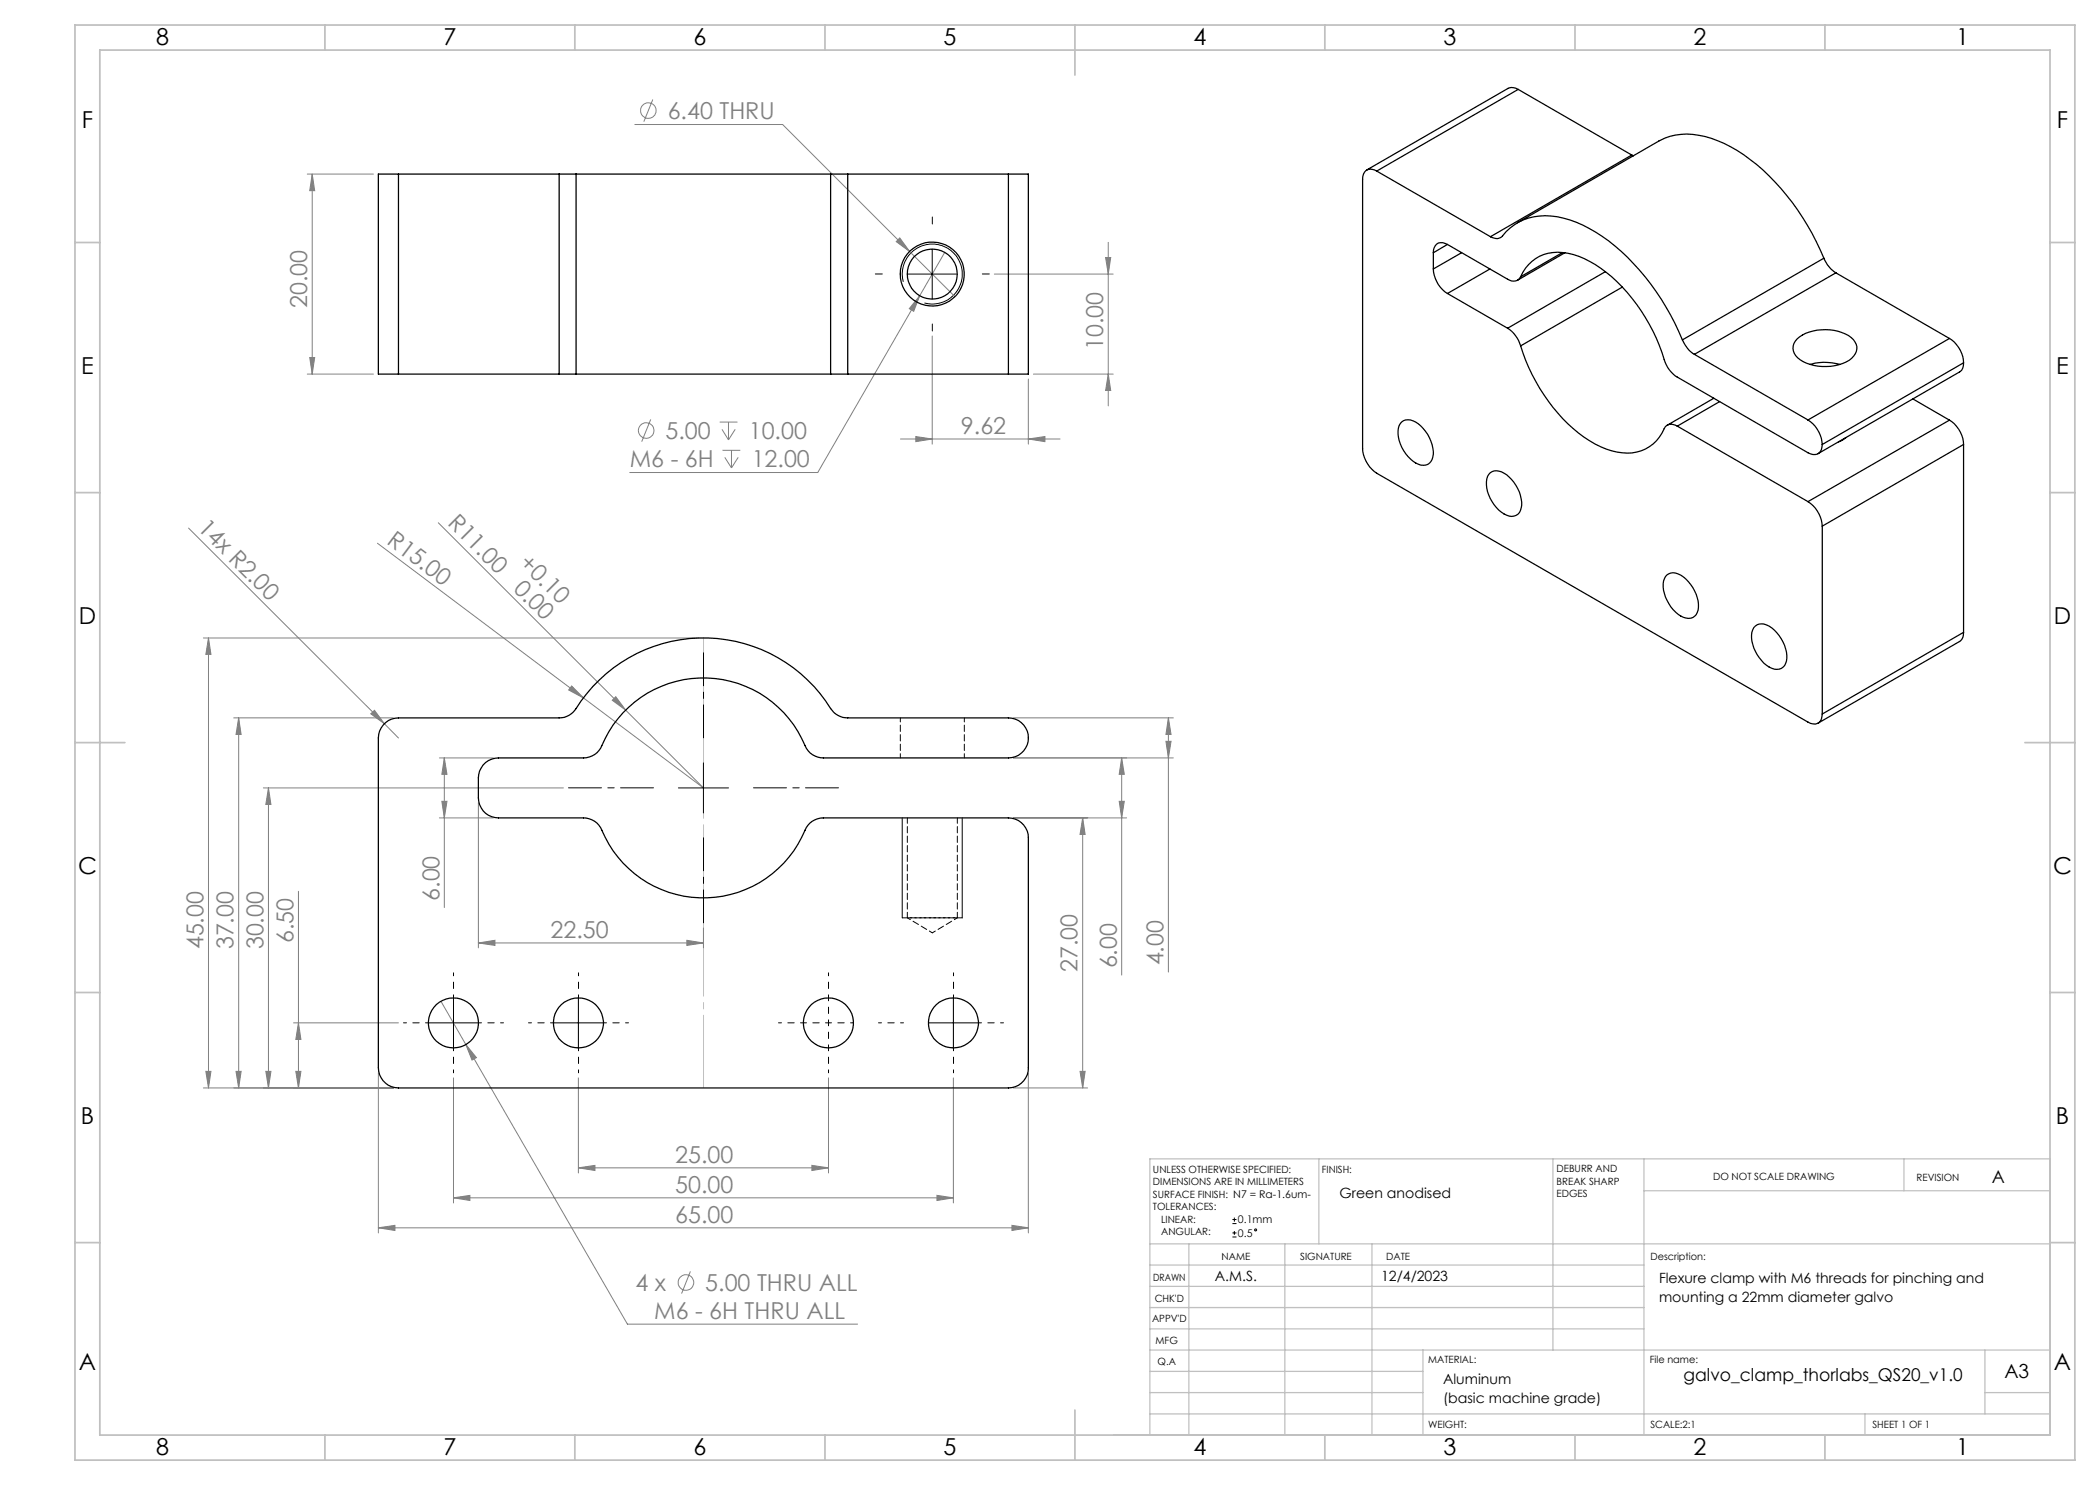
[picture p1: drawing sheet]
<svg xmlns="http://www.w3.org/2000/svg" width="420mm" height="297mm" viewBox="0 0 420 297" stroke-linecap="round" stroke-linejoin="round" font-family="sans-serif">
<g fill="none" stroke="#808080" stroke-width=".2">
<path d="M130.6 19.9l-1.8 4.4M61.5 34.8h13.2M62.4 34.8v40M62.4 34.8l.5 3.3h-1zM127 24.9h29.5l34.5 34.4M180 47.6l1.9 2.7-2.7-2zM183.9 59.2l-1.2 3.1-.8-.6zM183.9 59.2l-20.4 35.3h-37.6M188.9 50.5l-5 8.7M198.9 54.8h23.7M221.1 51.5h1l-.4 3.3zM221.7 48.5v32.7"/>
<path d="M61.5 74.8h13.2M61.9 71.5h1l-.5 3.3zM186.4 67.2v21.6M205.7 75.8v13M206.7 74.8h15.9M221.7 74.8l.4 3.3h-1zM130.1 83.9l-1.8 4.4M143.9 84.4h3.6M144.4 85.9l1.3 2.1M144.5 90.1h3.6M145 91.5l1.3 2.1M145.7 84.4v3.6"/>
<path d="M146.3 90.1v3.5M147 85.9l-1.3 2.1M147.6 91.5l-1.3 2.1M180.1 87.8h31.9M183.2 87.3l3.2 .5-3.2 .5zM205.7 87.8l3.3-.5v1zM37.7 105.6l39.2 39.1M75.5 108.7l65.2 48.9-15.6-15.6M87.7 104.6l37.4 37.4M40.7 127.6h99M41.7 127.6l.5 3.3h-1zM41.7 127.6v90"/>
<path d="M114.3 137.2l2.4 2.4-3-1.6zM46.7 143.6h32M47.7 143.6l.5 3.3h-1zM47.7 143.6v74M52.7 157.6h60M53.7 157.6v60M53.7 157.6l.5 3.3h-1zM74.2 142.8l.7-.7 2 2.6zM76.9 144.7l2.8 2.9M87.9 151.6h10.8M88.9 151.6v29.9M88.9 151.6l.5 3.3h-1z"/>
<path d="M122.4 140l.8-.7 1.9 2.7zM202.7 143.6h32M224.3 151.6v43.4M224.3 151.6l.6 3.3h-1.1zM233.2 148.3h1l-.5 3.3zM233.7 143.6v50.8M233.7 143.6l.5 3.3h-1zM234.7 151.6h-32M59.7 178.3v39.3M87.9 163.6h10.8M88.4 160.3h1l-.5 3.3zM95.7 160.6v29"/>
<path d="M202.7 163.6h22.6M216.5 163.6v54M216.5 163.6l.5 3.3h-1zM223.8 160.3h1.1l-.6 3.3zM95.7 188.6l3.3-.5v1zM95.7 188.6h45M137.4 188.1l3.3 .5-3.3 .5zM140.7 185.6v4M40.7 217.6h38M41.2 214.3h1l-.5 3.3zM47.2 214.3h1l-.5 3.3zM53.2 214.3h1l-.5 3.3z"/>
<path d="M58.7 204.6h21M59.2 214.3h1l-.5 3.3zM59.7 204.6l.5 3.3h-1zM75.7 214.6v32M88.2 200.3l5 8.6M90.7 215.6v25M93.2 208.9l2.1 2.6-.9 .5zM93.2 208.9l32.3 55.9h46M115.7 215.6v19M165.7 215.6v19M190.7 215.6v25M202.7 217.6h14.8"/>
<path d="M205.7 214.6v32M216 214.3h1l-.5 3.3zM90.7 239.6l3.3-.5v1zM90.7 239.6h100M115.7 233.6l3.3-.5v1zM115.7 233.6h50M162.4 233.1l3.3 .5-3.3 .5zM187.4 239.1l3.3 .5-3.3 .5zM75.7 245.6l3.3-.5v1zM75.7 245.6h130M138.1 254.3l-1.8 4.4M202.4 245.1l3.3 .5-3.3 .5z"/>
<circle cx="129.7" cy="22.1" r="1.55"/>
<circle cx="129.3" cy="86.1" r="1.55"/>
<circle cx="137.2" cy="256.5" r="1.56"/>
</g>
<g fill="none" stroke="#000" stroke-width=".2">
<path d="M180.7 56.4a6 6 0 0 1 5.2-7.6 6 6 0 0 1 6.5 6.5 6 6 0 0 1-7.5 5.3M181.5 54.8h10M186.4 49.8v10M135.7 157.6h10M140.7 152.6v10M180.4 163.6v20M192.4 163.6v20M90.7 199.6v10M115.7 199.6v10M190.7 199.6v10M85.7 204.6h10M110.7 204.6h10"/>
<path d="M185.7 204.6h10M246.5 244.7h.8M246.5 243.9h.8M246.5 247.4h.8M246.5 246.6h.8M246.9 243.5v.8M246.9 246.2v.8"/>
<circle cx="251.1" cy="246" r=".2"/>
</g>
<path d="M140.7 127.6v90" fill="none" stroke="#c0c0c0" stroke-width=".2" stroke-dasharray="15.2 1.3 1.3 1.3" stroke-dashoffset=".7"/>
<g fill="none" stroke="#c0c0c0" stroke-width=".25">
<path d="M263.8 231.8v17M310.6 231.8v38.2M328.8 231.8v55.2M328.8 238.2h81.2M380.8 231.8v6.4M410 231.8h-180v55.2M230 248.8h180M230 257.3h98.8M230 253h98.8M237.8 248.8v38.2M257 248.8v38.2M274.4 248.8v38.2"/>
<path d="M230 265.8h98.8M230 261.5h98.8M230 278.5h54.6M230 274.3h54.6M230 270h180M284.6 270v17M397 278.5h13M397 270v12.8M230 282.8h180M373 282.8v4.2"/>
</g>
<g fill="none" stroke="#c0c0c0" stroke-width=".35">
<path d="M15 5h400v287h-400zM20 10h390v277h-390zM65 5v5M115 5v5M165 5v5M215 5v10M265 5v5M315 5v5M365 5v5M15 48.5h5M410 48.5h5M15 98.5h5"/>
<path d="M410 98.5h5M15 148.5h10M405 148.5h10M15 198.5h5M410 198.5h5M15 248.5h5M410 248.5h5M65 287v5M115 287v5M165 287v5M215 282v10M265 287v5"/>
<path d="M315 287v5M365 287v5"/>
</g>
<path d="M176.5 54.8h-1.4M186.5 44.8v-1.4M196.5 54.8h1.4M186.5 64.8v1.4" fill="none" stroke="#000" stroke-width=".2" stroke-dasharray="15.2 1.3 1.3 1.3"/>
<path d="M180.5 183.6h12" fill="none" stroke="#000" stroke-width=".2" stroke-dasharray="1.3 .6" stroke-dashoffset=".3"/>
<g fill="none" stroke="#000" stroke-width=".2" stroke-dasharray="15.2 1.3 1.3 1.3" stroke-dashoffset="14.6">
<path d="M90.7 199.6v-5M115.7 199.6v-5M165.7 199.6v-5M190.7 199.6v-5M85.7 204.6h-5M90.7 209.6v5M95.7 204.6h5M110.7 204.6h-5M115.7 209.6v5M120.7 204.6h5M160.7 204.6h-5M165.7 204.6v-5"/>
<path d="M165.7 204.6h-5M165.7 204.6v5M165.7 204.6h5M165.7 209.6v5M175.7 204.6h5M190.7 209.6v5M195.7 204.6h5"/>
</g>
<path d="M130.7 157.6h-17M140.7 147.6v-17M150.7 157.6h17M140.7 167.6v17" fill="none" stroke="#000" stroke-width=".2" stroke-dasharray="15.2 1.3 1.3 1.3" stroke-dashoffset="8.6"/>
<g fill="#808080">
<path d="M74.2 142.8l.7-.7 2 2.6z"/>
<path d="M122.4 140l.8-.7 1.9 2.7z"/>
<path d="M114.3 137.2l2.4 2.4-3-1.6z"/>
<path d="M41.7 127.6l.5 3.3h-1zM41.2 214.3h1l-.5 3.3z"/>
<path d="M115.7 233.6l3.3-.5v1zM162.4 233.1l3.3 .5-3.3 .5zM90.7 239.6l3.3-.5v1zM187.4 239.1l3.3 .5-3.3 .5zM93.2 208.9l1.2 3.1 .9-.5zM95.7 188.6l3.3-.5v1zM137.4 188.1l3.3 .5-3.3 .5zM180 47.6l-.8 .7 2.7 2zM183.9 59.2l-2 2.5 .8 .6zM183.2 87.3l3.2 .5-3.2 .5zM205.7 87.8l3.3-.5v1z"/>
<path d="M75.7 245.6l3.3-.5v1zM202.4 245.1l3.3 .5-3.3 .5z"/>
<path d="M233.2 148.3h1l-.5 3.3zM233.7 143.6l.5 3.3h-1z"/>
<path d="M47.7 143.6l.5 3.3h-1zM47.2 214.3h1l-.5 3.3zM59.7 204.6l.5 3.3h-1zM59.2 214.3h1l-.5 3.3zM53.7 157.6l.5 3.3h-1zM53.2 214.3h1l-.5 3.3zM216.5 163.6l.5 3.3h-1zM216 214.3h1l-.5 3.3zM88.9 151.6l.5 3.3h-1zM88.4 160.3h1l-.5 3.3zM224.3 151.6l.6 3.3h-1.1zM223.8 160.3h1.1l-.6 3.3zM62.4 34.8l.5 3.3h-1zM61.9 71.5h1l-.5 3.3zM221.1 51.5h1l-.4 3.3zM221.7 74.8l.4 3.3h-1z"/>
</g>
<g fill="none" stroke="#000" stroke-width=".25">
<path d="M303.6 17.9a2.19 2.19 0 0 0-2-.2l-28.3 16.3M303.6 17.9l22.8 13.1M303.6 17.9l-28.3 16.3M79.7 34.8h-4v40h4M79.7 34.8h32.1M79.7 34.8v40M111.8 34.8h3.4M111.8 34.8v40M115.2 34.8h50.9M115.2 34.8v40M166.1 34.8h3.4M166.1 34.8v40"/>
<path d="M169.5 34.8v40M169.5 34.8h32.2M201.7 34.8h4v40h-4M201.7 34.8v40M275.3 34.2a1.72 1.72 0 0 0-1.9-.2 1.72 1.72 0 0 0-.9 1.8v53.9a6.4 6.4 0 0 0 2.8 4.9l86.3 49.8a1.74 1.74 0 0 0 2 .2 1.74 1.74 0 0 0 .9-1.8M275.3 34.2l22.8 13.1M326.4 31l-28.3 16.3M326.4 31l.3 .2M286.7 53.8a6.2 6.2 0 0 0 2.8 4.9M286.7 50.5v3.3M289.5 48.9l12 6.9a1.7 1.7 0 0 0 2.6-.5M289.5 48.9a1.72 1.72 0 0 0-2-.2 1.72 1.72 0 0 0-.8 1.8"/>
<path d="M289.5 58.7l12 6.9M289.5 48.9l-2.8 1.6M292.3 50.5l-5.6 3.3M298 53.8l-8.5 4.9M298.1 47.3a1.76 1.76 0 0 0 2.4-.1 11.2 11.2 0 0 1 12.2-3.6 29.7 29.7 0 0 1 14 9.1 49.5 49.5 0 0 1 9.8 15.3M303.5 44.6l28.3-16.4a12.8 12.8 0 0 1 10.4-.5 34.7 34.7 0 0 1 15.1 11.4 51.2 51.2 0 0 1 7.5 12.5M304.1 55.3a8 8 0 0 1 9.5-4.6 22.2 22.2 0 0 1 11.8 7.8 39.3 39.3 0 0 1 7.9 14.5l.6 1 1.1 1.2 26.6 15.4a1.75 1.75 0 0 0 2 .1 1.75 1.75 0 0 0 .9-1.8M312.5 50.5l-8.4 4.8M313 50.5l-9.5 5.6M321.1 54.3l-19.6 11.3M324.4 57.4l-20.3 11.8M364.8 51.6a6.5 6.5 0 0 0 2.4 3"/>
<path d="M364.8 51.6l-28.3 16.4M367.2 54.6l-28.3 16.3M367.2 54.6l22.7 13.1M79.7 74.8h32.1M111.8 74.8h3.4M115.2 74.8h50.9M166.1 74.8h3.4M169.5 74.8h32.2M301.5 65.6a6.4 6.4 0 0 1 2.6 3.6M304.1 69.2a35.1 35.1 0 0 0 13.8 19 13.1 13.1 0 0 0 9.4 2.2 7.9 7.9 0 0 0 5.7-5 1.74 1.74 0 0 1 2.5-.2M336.5 68a6.2 6.2 0 0 0 2.4 2.9M338.9 70.9l22.7 13.1"/>
<path d="M342.8 79.7l-9.4 5.4M359.4 67.8a9.3 9.3 0 0 1 9.6-1 3.1 3.1 0 0 1 2.3 3.5 5.1 5.1 0 0 1-4.3 2.8 9.1 9.1 0 0 1-7.4-1.5 2.46 2.46 0 0 1-.2-3.8zM362 72.9a10.7 10.7 0 0 1 6 0M382.6 79.8l7.3 4.2M389.9 67.7a6 6 0 0 1 2.8 4.9M389.9 67.7l-28.3 16.3M392.7 72.6a1.91 1.91 0 0 1-.8 1.8l-28.3 16.3M392.7 72.6l-28.2 16.3M280.4 84.4a2.59 2.59 0 0 1 3.3 .4 7.5 7.5 0 0 1 2.9 6.6 2.05 2.05 0 0 1-3.5 1.2 7.2 7.2 0 0 1-3.3-7.5zM298 94.6a2.95 2.95 0 0 1 3.8 .8 7.1 7.1 0 0 1 2.4 6.2 2.05 2.05 0 0 1-3.4 1.2 7.2 7.2 0 0 1-3.3-7.5zM335.5 85.2l26.1 15.1M343.9 80.3l-8.4 4.9"/>
<path d="M361.6 84a6.3 6.3 0 0 1 2.9 4.9M369.2 87.5l-1.5 .9M389.9 84a6 6 0 0 1 2.8 4.9M389.9 84l-28.3 16.3M392.7 88.9l-28.2 16.3M392.7 88.9v37.6M333.4 115a2.91 2.91 0 0 1 3.8 .8 7.3 7.3 0 0 1 2.4 6.2 1.98 1.98 0 0 1-2.9 1.5 7.5 7.5 0 0 1-4-7.3l.4-.9zM361.6 100.3a6.3 6.3 0 0 1 2.9 4.9M364.5 105.2v37.6M351.1 125.2a2.54 2.54 0 0 1 3.3 .4 7.7 7.7 0 0 1 2.9 6.6 2.09 2.09 0 0 1-3.5 1.2 7.6 7.6 0 0 1-3.4-7l.4-.9zM392.7 126.5a1.91 1.91 0 0 1-.8 1.8l-28.3 16.3M392.7 126.5l-28.2 16.3"/>
<path d="M76.6 145a3.8 3.8 0 0 1 3.1-1.4h32.1a4 4 0 0 0 3.4-1.9 30.1 30.1 0 0 1 51.2 .4l1.2 1 .9 .4 1 .1h32.2a4 4 0 0 1 4 4 4 4 0 0 1-4 4h-37a3.9 3.9 0 0 1-3.7-2.5 22.1 22.1 0 0 0-20.6-13.5 22.1 22.1 0 0 0-20.3 14 4 4 0 0 1-3.4 2h-17a4 4 0 0 0-4 4v4a4 4 0 0 0 4 4h17a3.9 3.9 0 0 1 3.7 2.4 22.1 22.1 0 0 0 20.6 13.6 22.1 22.1 0 0 0 20.3-14.1 4 4 0 0 1 3.4-1.9h37a4 4 0 0 1 4 4v46a4 4 0 0 1-4 4h-122a4.1 4.1 0 0 1-4-4v-66a4 4 0 0 1 .9-2.6z"/>
<circle cx="186.5" cy="54.8" r="6.4"/>
<circle cx="186.5" cy="54.8" r="5"/>
<circle cx="90.7" cy="204.6" r="5"/>
<circle cx="115.7" cy="204.6" r="5"/>
<circle cx="165.7" cy="204.6" r="5"/>
<circle cx="190.7" cy="204.6" r="5"/>
</g>
<path d="M180.1 143.6v8M192.9 151.6v-8M181.5 183.6h10" fill="none" stroke="#000" stroke-width=".2" stroke-dasharray="1.3 .6" stroke-dashoffset=".4"/>
<path d="M181.5 163.6v20M191.5 183.6v-20" fill="none" stroke="#000" stroke-width=".2" stroke-dasharray="1.3 .6" stroke-dashoffset=".2"/>
<path d="M181.5 183.6l5 3M186.5 186.6l5-3" fill="none" stroke="#000" stroke-width=".2" stroke-dasharray="1.3 .6" stroke-dashoffset=".6"/>
<g font-size="4.7">
<text x="31.2" y="9">8</text>
<text x="88.7" y="9">7</text>
<text x="138.7" y="9">6</text>
<text x="188.7" y="9">5</text>
<text x="238.7" y="9">4</text>
<text x="288.7" y="9">3</text>
<text x="338.7" y="9">2</text>
<text x="391.2" y="9">1</text>
<text x="16.4" y="25.5">F</text>
<text x="411.4" y="25.5">F</text>
<text x="16.3" y="74.8">E</text>
<text x="411.3" y="74.8">E</text>
<text x="15.8" y="124.8">D</text>
<text x="410.8" y="124.8">D</text>
<text x="15.6" y="174.8">C</text>
<text x="410.6" y="174.8">C</text>
<text x="16.2" y="224.8">B</text>
<text x="411.2" y="224.8">B</text>
<text x="15.8" y="274">A</text>
<text x="410.8" y="274">A</text>
<text x="31.2" y="291">8</text>
<text x="88.7" y="291">7</text>
<text x="138.7" y="291">6</text>
<text x="188.7" y="291">5</text>
<text x="238.7" y="291">4</text>
<text x="288.7" y="291">3</text>
<text x="338.7" y="291">2</text>
<text x="391.2" y="291">1</text>
</g>
<g font-size="4.7" fill="#808080">
<text x="133.5" y="23.8">6.40 THRU</text>
<text x="61.4" y="61.6" transform="rotate(-90 61.4 61.6)">20.00</text>
<text x="220.6" y="70" transform="rotate(-90 220.6 70)">10.00</text>
<text x="133.1" y="87.8">5.00</text>
<text x="149.8" y="87.8">10.00</text>
<text x="192.2" y="86.8">9.62</text>
<text x="126" y="93.4">M6 - 6H</text>
<text x="150.3" y="93.4">12.00</text>
<text x="39.4" y="105.8" transform="rotate(45 39.4 105.8)">14x R2.00</text>
<text x="89.4" y="104.7" transform="rotate(45 89.4 104.7)">R11.00</text>
<text x="77.1" y="108.6" transform="rotate(37 77.1 108.6)">R15.00</text>
<text x="103.7" y="112.7" transform="rotate(45 103.7 112.7)">+0.10</text>
<text x="102.5" y="117.9" transform="rotate(45 102.5 117.9)">0.00</text>
<text x="87.9" y="180.2" transform="rotate(-90 87.9 180.2)">6.00</text>
<text x="40.7" y="189.9" transform="rotate(-90 40.7 189.9)">45.00</text>
<text x="46.7" y="189.9" transform="rotate(-90 46.7 189.9)">37.00</text>
<text x="52.7" y="189.9" transform="rotate(-90 52.7 189.9)">30.00</text>
<text x="58.7" y="188.6" transform="rotate(-90 58.7 188.6)">6.50</text>
<text x="110.1" y="187.6">22.50</text>
<text x="215.5" y="194.4" transform="rotate(-90 215.5 194.4)">27.00</text>
<text x="223.3" y="193.7" transform="rotate(-90 223.3 193.7)">6.00</text>
<text x="232.7" y="193.1" transform="rotate(-90 232.7 193.1)">4.00</text>
<text x="135" y="232.6">25.00</text>
<text x="135" y="238.6">50.00</text>
<text x="135" y="244.6">65.00</text>
<text x="127.1" y="258.2">4 x</text>
<text x="130.9" y="263.8">M6 - 6H THRU ALL</text>
<text x="141.1" y="258.2">5.00 THRU ALL</text>
</g>
<text font-size="3.9" x="400.9" y="275.5">A3</text>
<g font-size="3.5">
<text x="398.4" y="236.6">A</text>
<text x="336.7" y="276.2">galvo_clamp_thorlabs_QS20_v1.0</text>
</g>
<g font-size="2.8">
<text x="267.9" y="239.6">Green anodised</text>
<text x="243" y="256.1">A.M.S.</text>
<text x="276.2" y="256.1">12/4/2023</text>
<text x="331.8" y="256.5">Flexure clamp with M6 threads for pinching and</text>
<text x="331.8" y="260.4">mounting a 22mm diameter galvo</text>
<text x="288.6" y="276.8">Aluminum</text>
<text x="288.6" y="280.6">(basic machine grade)</text>
</g>
<g font-size="2.1">
<text x="247.6" y="244.7">0.1mm</text>
<text x="247.6" y="247.4">0.5</text>
</g>
<g font-size="2">
<text x="230.6" y="234.6">UNLESS OTHERWISE SPECIFIED:</text>
<text x="230.6" y="237.1">DIMENSIONS ARE IN MILLIMETERS</text>
<text x="230.6" y="239.6">SURFACE FINISH: N7 = Ra-1.6um-</text>
<text x="264.4" y="234.6">FINISH:</text>
<text x="311.3" y="234.5">DEBURR AND</text>
<text x="311.3" y="237">BREAK SHARP</text>
<text x="311.3" y="239.5">EDGES</text>
<text x="342.6" y="236">DO NOT SCALE DRAWING</text>
<text x="383.3" y="236.2">REVISION</text>
<text x="230.6" y="242.1">TOLERANCES:</text>
<text x="232.2" y="244.6">LINEAR:</text>
<text x="232.2" y="247.1">ANGULAR:</text>
<text x="244.3" y="252">NAME</text>
<text x="260" y="251.9">SIGNATURE</text>
<text x="277.2" y="251.9">DATE</text>
<text x="330.1" y="251.9">Description:</text>
<text x="230.6" y="256.1">DRAWN</text>
<text x="230.9" y="260.3">CHK'D</text>
<text x="230.4" y="264.4">APPV'D</text>
<text x="231.1" y="268.8">MFG</text>
<text x="231.5" y="273">Q.A</text>
<text x="285.6" y="272.5">MATERIAL:</text>
<text x="330" y="272.5">File name:</text>
<text x="285.6" y="285.5">WEIGHT:</text>
<text x="330.1" y="285.6">SCALE:2:1</text>
<text x="374.5" y="285.6">SHEET 1 OF 1</text>
</g>
</svg>
